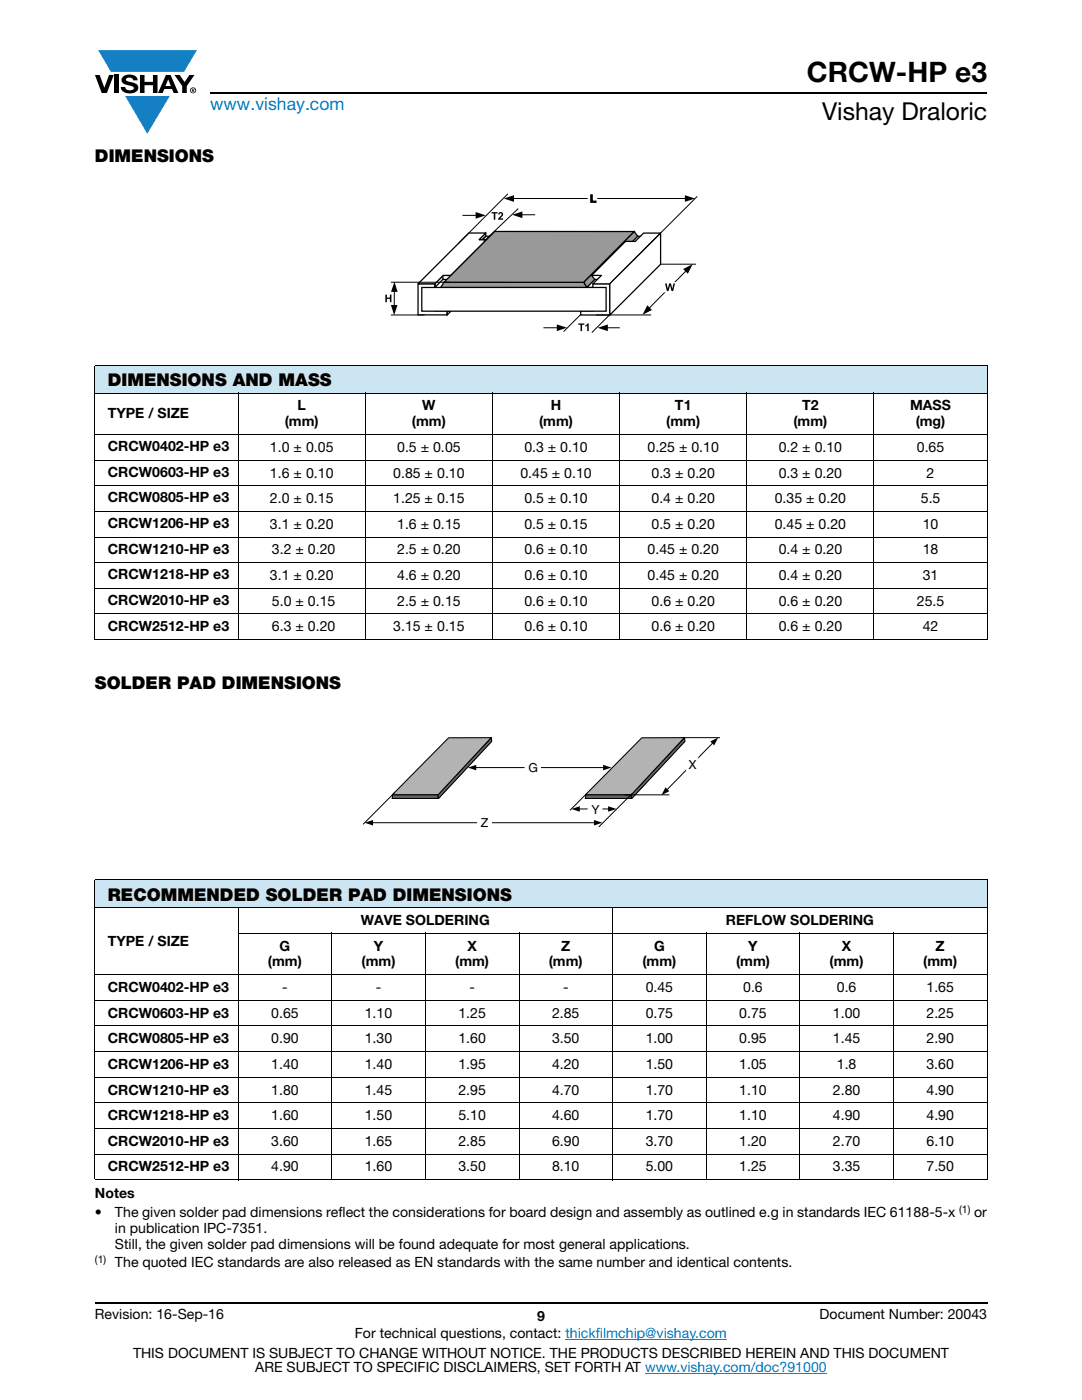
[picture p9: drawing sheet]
<svg xmlns="http://www.w3.org/2000/svg" width="216mm" height="279mm" viewBox="0 0 216 279" stroke-linecap="round" stroke-linejoin="round" font-family="sans-serif">
<g fill="#147fc3">
<path d="M19.6 10h19.7l-2.6 4.3h-1.1h-13.5z"/>
<path d="M25 19.2h8.9l-4.5 7.5z"/>
</g>
<g fill="#000">
<path d="M18.9 15h1l.9 2.5 1-2.5h.9l-1.4 3.6h-1zM22.9 15h.9v3.6h-.9zM24.6 15.3a2.1 2.1 0 0 1 2.8 .3l.1 .4h-.9a.79 .79 0 0 0-.7-.5 .79 .79 0 0 0-.8 .4l.3 .3 1 .2a1.08 1.08 0 0 1 1.2 1 1.08 1.08 0 0 1-1.1 1.2 1.73 1.73 0 0 1-2.4-1.2h.9a.96 .96 0 0 0 .8 .6 .96 .96 0 0 0 .9-.4 1.31 1.31 0 0 0-1.2-.6 1.03 1.03 0 0 1-1.1-.6 1.03 1.03 0 0 1 .2-1.1zM27.9 15h.9v1.3h1.7v-1.3h.9v3.6h-.9v-1.6h-1.7v1.6h-.9zM34.8 15h1.1l.9 1.4 1-1.4h1l-1.5 2.2v1.4h-.9v-1.4z"/>
<path d="M33.6 15.9l.5 1.3h-1.1zM33.1 15l-1.6 3.6h1l.3-.8h1.5l.3 .8h1l-1.6-3.6z"/>
<path d="M38.4 17.8h.2v.2h-.2zM38.3 17.7v.7h.1v-.3l.4 .3-.2-.3 .2-.2-.1-.2z"/>
<path d="M38.1 18a.46 .46 0 0 1 .9 0 .46 .46 0 0 1-.9 0zM37.9 18a.6 .6 0 0 0 1.2 0 .6 .6 0 0 0-1.2 0z"/>
</g>
<path d="M42 18.6h155M18.9 260h178.1" fill="none" stroke="#000" stroke-width=".36"/>
<path d="M112.8 267.3h32.3M128.7 274h36.3" fill="none" stroke="#007ec4" stroke-width=".2"/>
<g fill="#cce5f3">
<path d="M18.9 72.9h178.1v5.5h-178.1z"/>
<path d="M18.9 175.6h178.1v5.5h-178.1z"/>
</g>
<g fill="#fff">
<path d="M47.5 225.2h18.7v5.1h-18.7z"/>
<path d="M122.2 225.2h18.7v5.1h-18.7z"/>
<path d="M140.9 225.2h18.7v5.1h-18.7z"/>
<path d="M159.6 225.2h18.7v5.1h-18.7z"/>
<path d="M47.5 230.3h18.7v5.1h-18.7z"/>
<path d="M84.9 230.3h18.7v5.1h-18.7z"/>
<path d="M122.2 230.3h18.7v5.1h-18.7z"/>
<path d="M140.9 230.3h18.7v5.1h-18.7z"/>
<path d="M159.6 230.3h18.7v5.1h-18.7z"/>
</g>
<g fill="none" stroke="#000" stroke-width=".2">
<path d="M18.9 72.9h178.1M18.9 78.4h178.1M18.9 73v54.6M47.5 78.3v49.4M72.9 78.3v49.4M98.3 78.3v49.4M123.7 78.3v49.4M149 78.3v49.4M174.4 78.3v49.4M197 73v54.6M18.9 86.7h178.1M18.9 91.8h178.1"/>
<path d="M18.9 97h178.1M18.9 102.1h178.1M18.9 107.2h178.1M18.9 112.3h178.1M18.9 117.4h178.1M18.9 122.5h178.1M18.9 127.7h178.1M18.9 175.6h178.1M18.9 175.7v59.7M197 175.7v59.7M18.9 181.1h178.1M18.9 194.5h178.1"/>
<path d="M18.9 199.6h178.1M47.4 186.2h149.6M47.5 181v54.5M66.2 186.1v49.4M84.9 186.1v49.4M103.6 186.1v49.4M122.2 181v54.5M140.9 186.1v49.4M159.6 186.1v49.4M178.3 186.1v49.4M18.9 204.7h178.1M18.9 209.9h178.1"/>
<path d="M18.9 215h178.1M18.9 220.1h178.1M18.9 225.2h178.1M18.9 230.3h178.1M18.9 235.4h178.1"/>
</g>
<path d="M76.9 38.6h62.2v27.8h-62.2z" fill="#fff"/>
<path d="M108.4 65.4h3M117.4 61.3l-4.9 4.9M121 65.4h2.7M123 61.5l-4.9 4.9" fill="none" stroke="#000" stroke-width=".2"/>
<path d="M111.1 64.7l2 .7-2 .7zM119.3 65.4l2-.6v1.3z" fill="#000"/>
<path d="M126.5 46.2l.8 1-10.2 10.2-.6-1.1z" fill-rule="evenodd" fill="#999"/>
<path d="M126.5 46.2l.8 1-10.2 10.2-.6-1.1z" fill="none" stroke="#000" stroke-width=".25"/>
<path d="M83.4 56.6h3.4v5.4h2.4v.8h-5.8z" fill-rule="evenodd" fill="#fff"/>
<path d="M83.4 56.6h3.4v5.4h2.4v.8h-5.8z" fill="none" stroke="#000" stroke-width=".25"/>
<path d="M127.3 47.2l1.2-.1-10.2 10.3h-1.2z" fill-rule="evenodd" fill="#fff"/>
<path d="M127.3 47.2l1.2-.1-10.2 10.3h-1.2z" fill="none" stroke="#000" stroke-width=".25"/>
<path d="M118 55h2v.8h-1.3z" fill-rule="evenodd" fill="#fff"/>
<path d="M118 55h2v.8h-1.3z" fill="none" stroke="#000" stroke-width=".25"/>
<path d="M118.3 56.6h3.4v6.3h-5.8v-.9h2.4z" fill-rule="evenodd" fill="#fff"/>
<path d="M118.3 56.6h3.4v6.3h-5.8v-.9h2.4z" fill="none" stroke="#000" stroke-width=".25"/>
<path d="M88.6 56.3h27.9l.6 1.1h-29.2z" fill-rule="evenodd" fill="#999"/>
<path d="M88.6 56.3h27.9l.6 1.1h-29.2zM96.9 47.1h.9l-.7 .8h-.9z" fill="none" stroke="#000" stroke-width=".25"/>
<path d="M124.8 48.2h2l1.6-1.7h3.4l-10.1 10.2h-3.4l1.7-1.7h-1.9z" fill-rule="evenodd" fill="#fff"/>
<path d="M124.8 48.2h2l1.6-1.7h3.4l-10.1 10.2h-3.4l1.7-1.7h-1.9z" fill="none" stroke="#000" stroke-width=".25"/>
<path d="M89.2 62.1h.8l-.8 .7z" fill="#fff"/>
<path d="M86.8 56.6l10.1-10.1v.6l-10.1 10.3zM89.2 62.1h.8l-.8 .7z" fill="none" stroke="#000" stroke-width=".25"/>
<path d="M88.4 55h1.6v.8h-1.6z" fill-rule="evenodd" fill="#fff"/>
<path d="M88.4 55h1.6v.8h-1.6z" fill="none" stroke="#000" stroke-width=".25"/>
<path d="M93.6 46.5h3.3l-1.3 1.4h1.5l-7.1 7.1h-1.6l-1.6 1.6h-3.4z" fill-rule="evenodd" fill="#fff"/>
<path d="M93.6 46.5h3.3l-1.3 1.4h1.5l-7.1 7.1h-1.6l-1.6 1.6h-3.4z" fill="none" stroke="#000" stroke-width=".25"/>
<path d="M98.7 46.2h27.8l-10.1 10.1h-27.8z" fill-rule="evenodd" fill="#999"/>
<path d="M98.7 46.2h27.8l-10.1 10.1h-27.8z" fill="none" stroke="#000" stroke-width=".25"/>
<path d="M101.3 38.7l-9.9 10M102.3 39.6h34.6M139.1 39.2l-10.4 10.4M78 56.3h11.8M78.7 58v3.2M92.3 43h2.9M103.4 41.6l-6.9 6.6M104 42.9h2.8M78 62.9h6.7" fill="none" stroke="#000" stroke-width=".2"/>
<path d="M100.5 39.6l2.1-.6v1.3zM136.7 39l2 .6-2 .7zM78.7 56.2l.6 2.1-1.3-.1zM94.9 42.3l2 .7-2 .6zM102.2 42.9l2-.7v1.3zM78 60.9h1.3l-.7 2z" fill="#000"/>
<path d="M117.4 38.7h1.7v2h-1.7z" fill="#fff"/>
<path d="M117.4 38.7h1.7v1.9h-1.7z" fill="none" stroke="#fff" stroke-width=".2"/>
<g fill="#000">
<path d="M136.3 53.7l1.9-1-.9 1.9zM129.2 60.9l.9 1-1.9 .9z"/>
<path d="M117.9 38.9h.3v1.2h.7v.3h-1z" fill-rule="evenodd"/>
<path d="M76.9 58.8h.3v.6h.6v-.6h.3v1.5h-.3v-.7h-.6v.7h-.3z" fill-rule="evenodd"/>
</g>
<path d="M117.9 38.9h.3v1.2h.7v.3h-1zM129.1 52.7h9.8M137 54l-7.6 7.6M119 62.9h10.9" fill="none" stroke="#000" stroke-width=".2"/>
<path d="M132.6 56.4h2.3v1.9h-2.3z" fill="#fff"/>
<path d="M132.6 56.4h2.3v1.8h-2.3z" fill="none" stroke="#fff" stroke-width=".2"/>
<path d="M121.7 56.6l10.1-10.1v6.2l-10.1 10.2z" fill-rule="evenodd" fill="#fff"/>
<path d="M121.7 56.6l10.1-10.1v6.2l-10.1 10.2z" fill="none" stroke="#000" stroke-width=".25"/>
<path d="M84.2 57.4h36.7v4.7h-36.7z" fill="#fff"/>
<path d="M84.2 57.4h36.7v4.7h-36.7z" fill="none" stroke="#000" stroke-width=".25"/>
<g fill="#000">
<path d="M98.1 42.3h1.2v.3h-.5v1.3h-.3v-1.3h-.4z" fill-rule="evenodd"/>
<path d="M99.6 42.4a.52 .52 0 0 1 .7 .2 .52 .52 0 0 1-.2 .7l-.3 .3h.6v.2h-1l.1-.3a.72 .72 0 0 0 .5-.9l-.6 .2z" fill-rule="evenodd"/>
<path d="M132.7 56.6h.3l.2 1 .3-1h.4l.3 1 .2-1h.3l-.4 1.5h-.3l-.3-1.2-.3 1.2h-.3z" fill-rule="evenodd"/>
<path d="M115.4 64.6h1.2v.2h-.5v1.3h-.3v-1.3h-.4z" fill-rule="evenodd"/>
<path d="M116.8 64.9l.4-.3h.3v1.5h-.3v-1.1l-.4 .2z" fill-rule="evenodd"/>
</g>
<path d="M72.4 147.1h71.3v18.6h-71.3z" fill="#fff"/>
<path d="M117.2 158.3l-3.5 3.4M136 147.2h7.7M142.3 148.2l-9.3 9.5M115.5 161.4h6.1" fill="none" stroke="#000" stroke-width=".2"/>
<path d="M132.8 157.1l.8 .8-1.6 .8zM141.7 148l1.6-.8-.8 1.6zM114 161.4l1.7-.5v1.1zM121.3 160.9l1.7 .5-1.7 .6z" fill="#000"/>
<path d="M117.4 161.1h2.7v.6h-2.7z" fill-rule="evenodd" fill="#fff"/>
<path d="M117.4 161.1h2.7v.6h-2.7z" fill="none" stroke="#fff" stroke-width=".2"/>
<path d="M137.1 151.1h2.1v2.8h-2.2z" fill-rule="evenodd" fill="#fff"/>
<path d="M137.1 151.1h2.1v2.8h-2.2z" fill="none" stroke="#fff" stroke-width=".2"/>
<path d="M89.5 148h8.6l-10.7 11.4h-9.1z" fill="none" stroke="#000" stroke-width=".2"/>
<path d="M78.3 158.6h9.1v.7h-9.1z" fill="#666"/>
<path d="M78.3 158.6h9.1v.7h-9.1z" fill="none" stroke="#000" stroke-width=".21"/>
<path d="M98 147.2l.1 .8-10.7 11.4v-.8z" fill-rule="evenodd" fill="#666"/>
<path d="M98 147.2l.1 .8-10.7 11.4v-.8z" fill="none" stroke="#000" stroke-width=".21"/>
<path d="M89.5 147.2h8.6l-10.7 11.4h-9.1z" fill-rule="evenodd" fill="#b3b3b3"/>
<path d="M89.5 147.2h8.6l-10.7 11.4h-9.1z" fill="none" stroke="#000" stroke-width=".21"/>
<path d="M94.8 153.2h25.9" fill="none" stroke="#000" stroke-width=".2"/>
<path d="M93.4 153.2l1.6-.6v1.1zM120.3 152.6l1.7 .6-1.7 .5z" fill="#000"/>
<path d="M104.8 152.6h3v1.3h-3z" fill="#fff"/>
<path d="M104.8 152.6h3v1.3h-3z" fill="none" stroke="#fff" stroke-width=".2"/>
<path d="M74.3 164.2h44.4" fill="none" stroke="#000" stroke-width=".2"/>
<path d="M72.8 164.2l1.6-.5v1zM118.5 163.7l1.7 .5-1.7 .5z" fill="#000"/>
<path d="M95.3 163.8h2.8v.7h-2.8z" fill-rule="evenodd" fill="#fff"/>
<path d="M95.3 163.8h2.8v.7h-2.8z" fill="none" stroke="#fff" stroke-width=".2"/>
<path d="M78.8 158.1l-6.3 6.4M128.1 148h8.6l-10.7 11.4h-9.2z" fill="none" stroke="#000" stroke-width=".2"/>
<path d="M116.8 158.6h9.2v.7h-9.2z" fill="#666"/>
<path d="M116.8 158.6h9.2v.7h-9.2z" fill="none" stroke="#000" stroke-width=".21"/>
<path d="M136.6 147.2l.1 .8-10.7 11.4v-.8z" fill-rule="evenodd" fill="#666"/>
<path d="M136.6 147.2l.1 .8-10.7 11.4v-.8z" fill="none" stroke="#000" stroke-width=".21"/>
<path d="M128.1 147.2h8.5l-10.6 11.4h-9.2z" fill-rule="evenodd" fill="#b3b3b3"/>
<path d="M128.1 147.2h8.5l-10.6 11.4h-9.2z" fill="none" stroke="#000" stroke-width=".21"/>
<path d="M124.6 158.6h9M126.2 158.3l-6.7 6.7" fill="none" stroke="#000" stroke-width=".2"/>
<text font-size="5.6" x="161" y="16.4">CRCW-HP e3</text>
<text font-size="4.9" x="164" y="24">Vishay Draloric</text>
<text font-size="3.5" fill="#007ec4" x="42" y="21.9">www.vishay.com</text>
<g font-size="3.5">
<text x="18.9" y="32.3">DIMENSIONS</text>
<text x="21.5" y="77">DIMENSIONS AND MASS</text>
<text x="18.9" y="137.4">SOLDER PAD DIMENSIONS</text>
<text x="21.5" y="179.7">RECOMMENDED SOLDER PAD DIMENSIONS</text>
</g>
<g font-size="2.8">
<text x="21.5" y="83.5">TYPE / SIZE</text>
<text x="59.4" y="81.9">L</text>
<text x="84.3" y="81.9">W</text>
<text x="109.9" y="81.9">H</text>
<text x="134.7" y="81.9">T1</text>
<text x="160.1" y="81.9">T2</text>
<text x="181.6" y="81.9">MASS</text>
<text x="56.8" y="85.1">(mm)</text>
<text x="82.2" y="85.1">(mm)</text>
<text x="107.6" y="85.1">(mm)</text>
<text x="132.9" y="85.1">(mm)</text>
<text x="158.3" y="85.1">(mm)</text>
<text x="182.7" y="85.1">(mg)</text>
<text x="21.5" y="90">CRCW0402-HP e3</text>
<text x="21.5" y="95.1">CRCW0603-HP e3</text>
<text x="53.9" y="90.2">1.0 ± 0.05</text>
<text x="53.9" y="95.3">1.6 ± 0.10</text>
<text x="78.5" y="95.3">0.85 ± 0.10</text>
<text x="79.3" y="90.2">0.5 ± 0.05</text>
<text x="103.8" y="95.3">0.45 ± 0.10</text>
<text x="104.6" y="90.2">0.3 ± 0.10</text>
<text x="129.2" y="90.2">0.25 ± 0.10</text>
<text x="130" y="95.3">0.3 ± 0.20</text>
<text x="155.4" y="90.2">0.2 ± 0.10</text>
<text x="155.4" y="95.3">0.3 ± 0.20</text>
<text x="182.9" y="90.2">0.65</text>
<text x="184.9" y="95.3">2</text>
<text x="21.5" y="100.2">CRCW0805-HP e3</text>
<text x="53.9" y="100.4">2.0 ± 0.15</text>
<text x="78.5" y="100.4">1.25 ± 0.15</text>
<text x="104.6" y="100.4">0.5 ± 0.10</text>
<text x="130" y="100.4">0.4 ± 0.20</text>
<text x="154.6" y="100.4">0.35 ± 0.20</text>
<text x="183.7" y="100.4">5.5</text>
<text x="21.5" y="105.4">CRCW1206-HP e3</text>
<text x="53.9" y="105.5">3.1 ± 0.20</text>
<text x="79.3" y="105.5">1.6 ± 0.15</text>
<text x="104.6" y="105.5">0.5 ± 0.15</text>
<text x="130" y="105.5">0.5 ± 0.20</text>
<text x="154.6" y="105.5">0.45 ± 0.20</text>
<text x="184.1" y="105.5">10</text>
<text x="21.5" y="110.5">CRCW1210-HP e3</text>
<text x="54.3" y="110.7">3.2 ± 0.20</text>
<text x="79.3" y="110.7">2.5 ± 0.20</text>
<text x="104.6" y="110.7">0.6 ± 0.10</text>
<text x="129.2" y="110.7">0.45 ± 0.20</text>
<text x="155.4" y="110.7">0.4 ± 0.20</text>
<text x="184.1" y="110.7">18</text>
<text x="21.5" y="115.6">CRCW1218-HP e3</text>
<text x="53.9" y="115.8">3.1 ± 0.20</text>
<text x="79.3" y="115.8">4.6 ± 0.20</text>
<text x="104.6" y="115.8">0.6 ± 0.10</text>
<text x="129.2" y="115.8">0.45 ± 0.20</text>
<text x="155.4" y="115.8">0.4 ± 0.20</text>
<text x="184.1" y="115.8">31</text>
<text x="21.5" y="120.7">CRCW2010-HP e3</text>
<text x="21.5" y="125.8">CRCW2512-HP e3</text>
<text x="54.3" y="120.9">5.0 ± 0.15</text>
<text x="79.3" y="120.9">2.5 ± 0.15</text>
<text x="104.6" y="120.9">0.6 ± 0.10</text>
<text x="130" y="120.9">0.6 ± 0.20</text>
<text x="155.4" y="120.9">0.6 ± 0.20</text>
<text x="182.9" y="120.9">25.5</text>
<text x="54.3" y="126">6.3 ± 0.20</text>
<text x="78.5" y="126">3.15 ± 0.15</text>
<text x="104.6" y="126">0.6 ± 0.10</text>
<text x="130" y="126">0.6 ± 0.20</text>
<text x="155.4" y="126">0.6 ± 0.20</text>
<text x="184.1" y="126">42</text>
<text x="72" y="184.6">WAVE SOLDERING</text>
<text x="144.8" y="184.6">REFLOW SOLDERING</text>
<text x="21.5" y="188.7">TYPE / SIZE</text>
<text x="55.8" y="189.7">G</text>
<text x="74.6" y="189.7">Y</text>
<text x="93.3" y="189.7">X</text>
<text x="112" y="189.7">Z</text>
<text x="130.5" y="189.7">G</text>
<text x="149.3" y="189.7">Y</text>
<text x="168" y="189.7">X</text>
<text x="186.7" y="189.7">Z</text>
<text x="21.5" y="198">CRCW0402-HP e3</text>
<text x="53.5" y="192.9">(mm)</text>
<text x="56.3" y="198">-</text>
<text x="72.2" y="192.9">(mm)</text>
<text x="75" y="198">-</text>
<text x="90.8" y="192.9">(mm)</text>
<text x="93.7" y="198">-</text>
<text x="109.5" y="192.9">(mm)</text>
<text x="112.4" y="198">-</text>
<text x="128.2" y="192.9">(mm)</text>
<text x="128.8" y="198">0.45</text>
<text x="146.9" y="192.9">(mm)</text>
<text x="148.3" y="198">0.6</text>
<text x="165.5" y="192.9">(mm)</text>
<text x="167" y="198">0.6</text>
<text x="184.2" y="192.9">(mm)</text>
<text x="184.9" y="198">1.65</text>
<text x="21.5" y="203.1">CRCW0603-HP e3</text>
<text x="54.1" y="203.1">0.65</text>
<text x="72.8" y="203.1">1.10</text>
<text x="91.5" y="203.1">1.25</text>
<text x="110.2" y="203.1">2.85</text>
<text x="128.8" y="203.1">0.75</text>
<text x="147.5" y="203.1">0.75</text>
<text x="166.2" y="203.1">1.00</text>
<text x="184.9" y="203.1">2.25</text>
<text x="21.5" y="208.2">CRCW0805-HP e3</text>
<text x="54.1" y="208.2">0.90</text>
<text x="72.8" y="208.2">1.30</text>
<text x="91.5" y="208.2">1.60</text>
<text x="110.2" y="208.2">3.50</text>
<text x="128.8" y="208.2">1.00</text>
<text x="147.5" y="208.2">0.95</text>
<text x="166.2" y="208.2">1.45</text>
<text x="184.9" y="208.2">2.90</text>
<text x="21.5" y="213.3">CRCW1206-HP e3</text>
<text x="54.1" y="213.3">1.40</text>
<text x="72.8" y="213.3">1.40</text>
<text x="91.5" y="213.3">1.95</text>
<text x="110.1" y="213.3">4.20</text>
<text x="128.8" y="213.3">1.50</text>
<text x="147.5" y="213.3">1.05</text>
<text x="167" y="213.3">1.8</text>
<text x="184.9" y="213.3">3.60</text>
<text x="21.5" y="218.4">CRCW1210-HP e3</text>
<text x="54.1" y="218.4">1.80</text>
<text x="72.8" y="218.4">1.45</text>
<text x="91.5" y="218.4">2.95</text>
<text x="110.2" y="218.4">4.70</text>
<text x="128.8" y="218.4">1.70</text>
<text x="147.5" y="218.4">1.10</text>
<text x="166.2" y="218.4">2.80</text>
<text x="184.9" y="218.4">4.90</text>
<text x="21.5" y="223.6">CRCW1218-HP e3</text>
<text x="54.1" y="223.6">1.60</text>
<text x="72.8" y="223.6">1.50</text>
<text x="91.5" y="223.6">5.10</text>
<text x="110.2" y="223.6">4.60</text>
<text x="128.8" y="223.6">1.70</text>
<text x="147.5" y="223.6">1.10</text>
<text x="166.2" y="223.6">4.90</text>
<text x="184.9" y="223.6">4.90</text>
<text x="21.5" y="228.7">CRCW2010-HP e3</text>
<text x="21.5" y="233.8">CRCW2512-HP e3</text>
<text x="54.1" y="228.7">3.60</text>
<text x="54.1" y="233.8">4.90</text>
<text x="72.8" y="228.7">1.65</text>
<text x="72.8" y="233.8">1.60</text>
<text x="91.5" y="233.8">3.50</text>
<text x="91.5" y="228.7">2.85</text>
<text x="110.2" y="233.8">8.10</text>
<text x="110.2" y="228.7">6.90</text>
<text x="128.8" y="228.7">3.70</text>
<text x="128.8" y="233.8">5.00</text>
<text x="147.5" y="228.7">1.20</text>
<text x="147.5" y="233.8">1.25</text>
<text x="166.2" y="228.7">2.70</text>
<text x="166.2" y="233.8">3.35</text>
<text x="184.9" y="228.7">6.10</text>
<text x="184.9" y="233.8">7.50</text>
<text x="18.9" y="239.1">Notes</text>
<text x="18.9" y="243">•</text>
<text x="22.9" y="243">The given solder pad dimensions reflect the considerations for board design and assembly as outlined e.g in standards IEC 61188-5-x</text>
<text x="194.4" y="243">or</text>
<text x="22.9" y="246.1">in publication IPC-7351.</text>
<text x="22.9" y="249.3">Still, the given solder pad dimensions will be found adequate for most general applications.</text>
<text x="22.9" y="252.8">The quoted IEC standards are also released as EN standards with the same number and identical contents.</text>
<text x="18.9" y="263.3">Revision: 16-Sep-16</text>
<text x="107.2" y="263.6">9</text>
<text x="163.6" y="263.3">Document Number: 20043</text>
<text x="70.8" y="267.1">For technical questions, contact: thickfilmchip@vishay.com</text>
<text x="26.5" y="271">THIS DOCUMENT IS SUBJECT TO CHANGE WITHOUT NOTICE. THE PRODUCTS DESCRIBED HEREIN AND THIS DOCUMENT</text>
<text x="50.9" y="273.8">ARE SUBJECT TO SPECIFIC DISCLAIMERS, SET FORTH AT www.vishay.com/doc?91000</text>
</g>
<g font-size="2.5">
<text x="105.4" y="154.1">G</text>
<text x="137.4" y="153.4">X</text>
<text x="96" y="165.1">Z</text>
<text x="118" y="162.4">Y</text>
</g>
<g font-size="2.1">
<text x="191.4" y="242.1">(1)</text>
<text x="18.9" y="252">(1)</text>
</g>
</svg>
